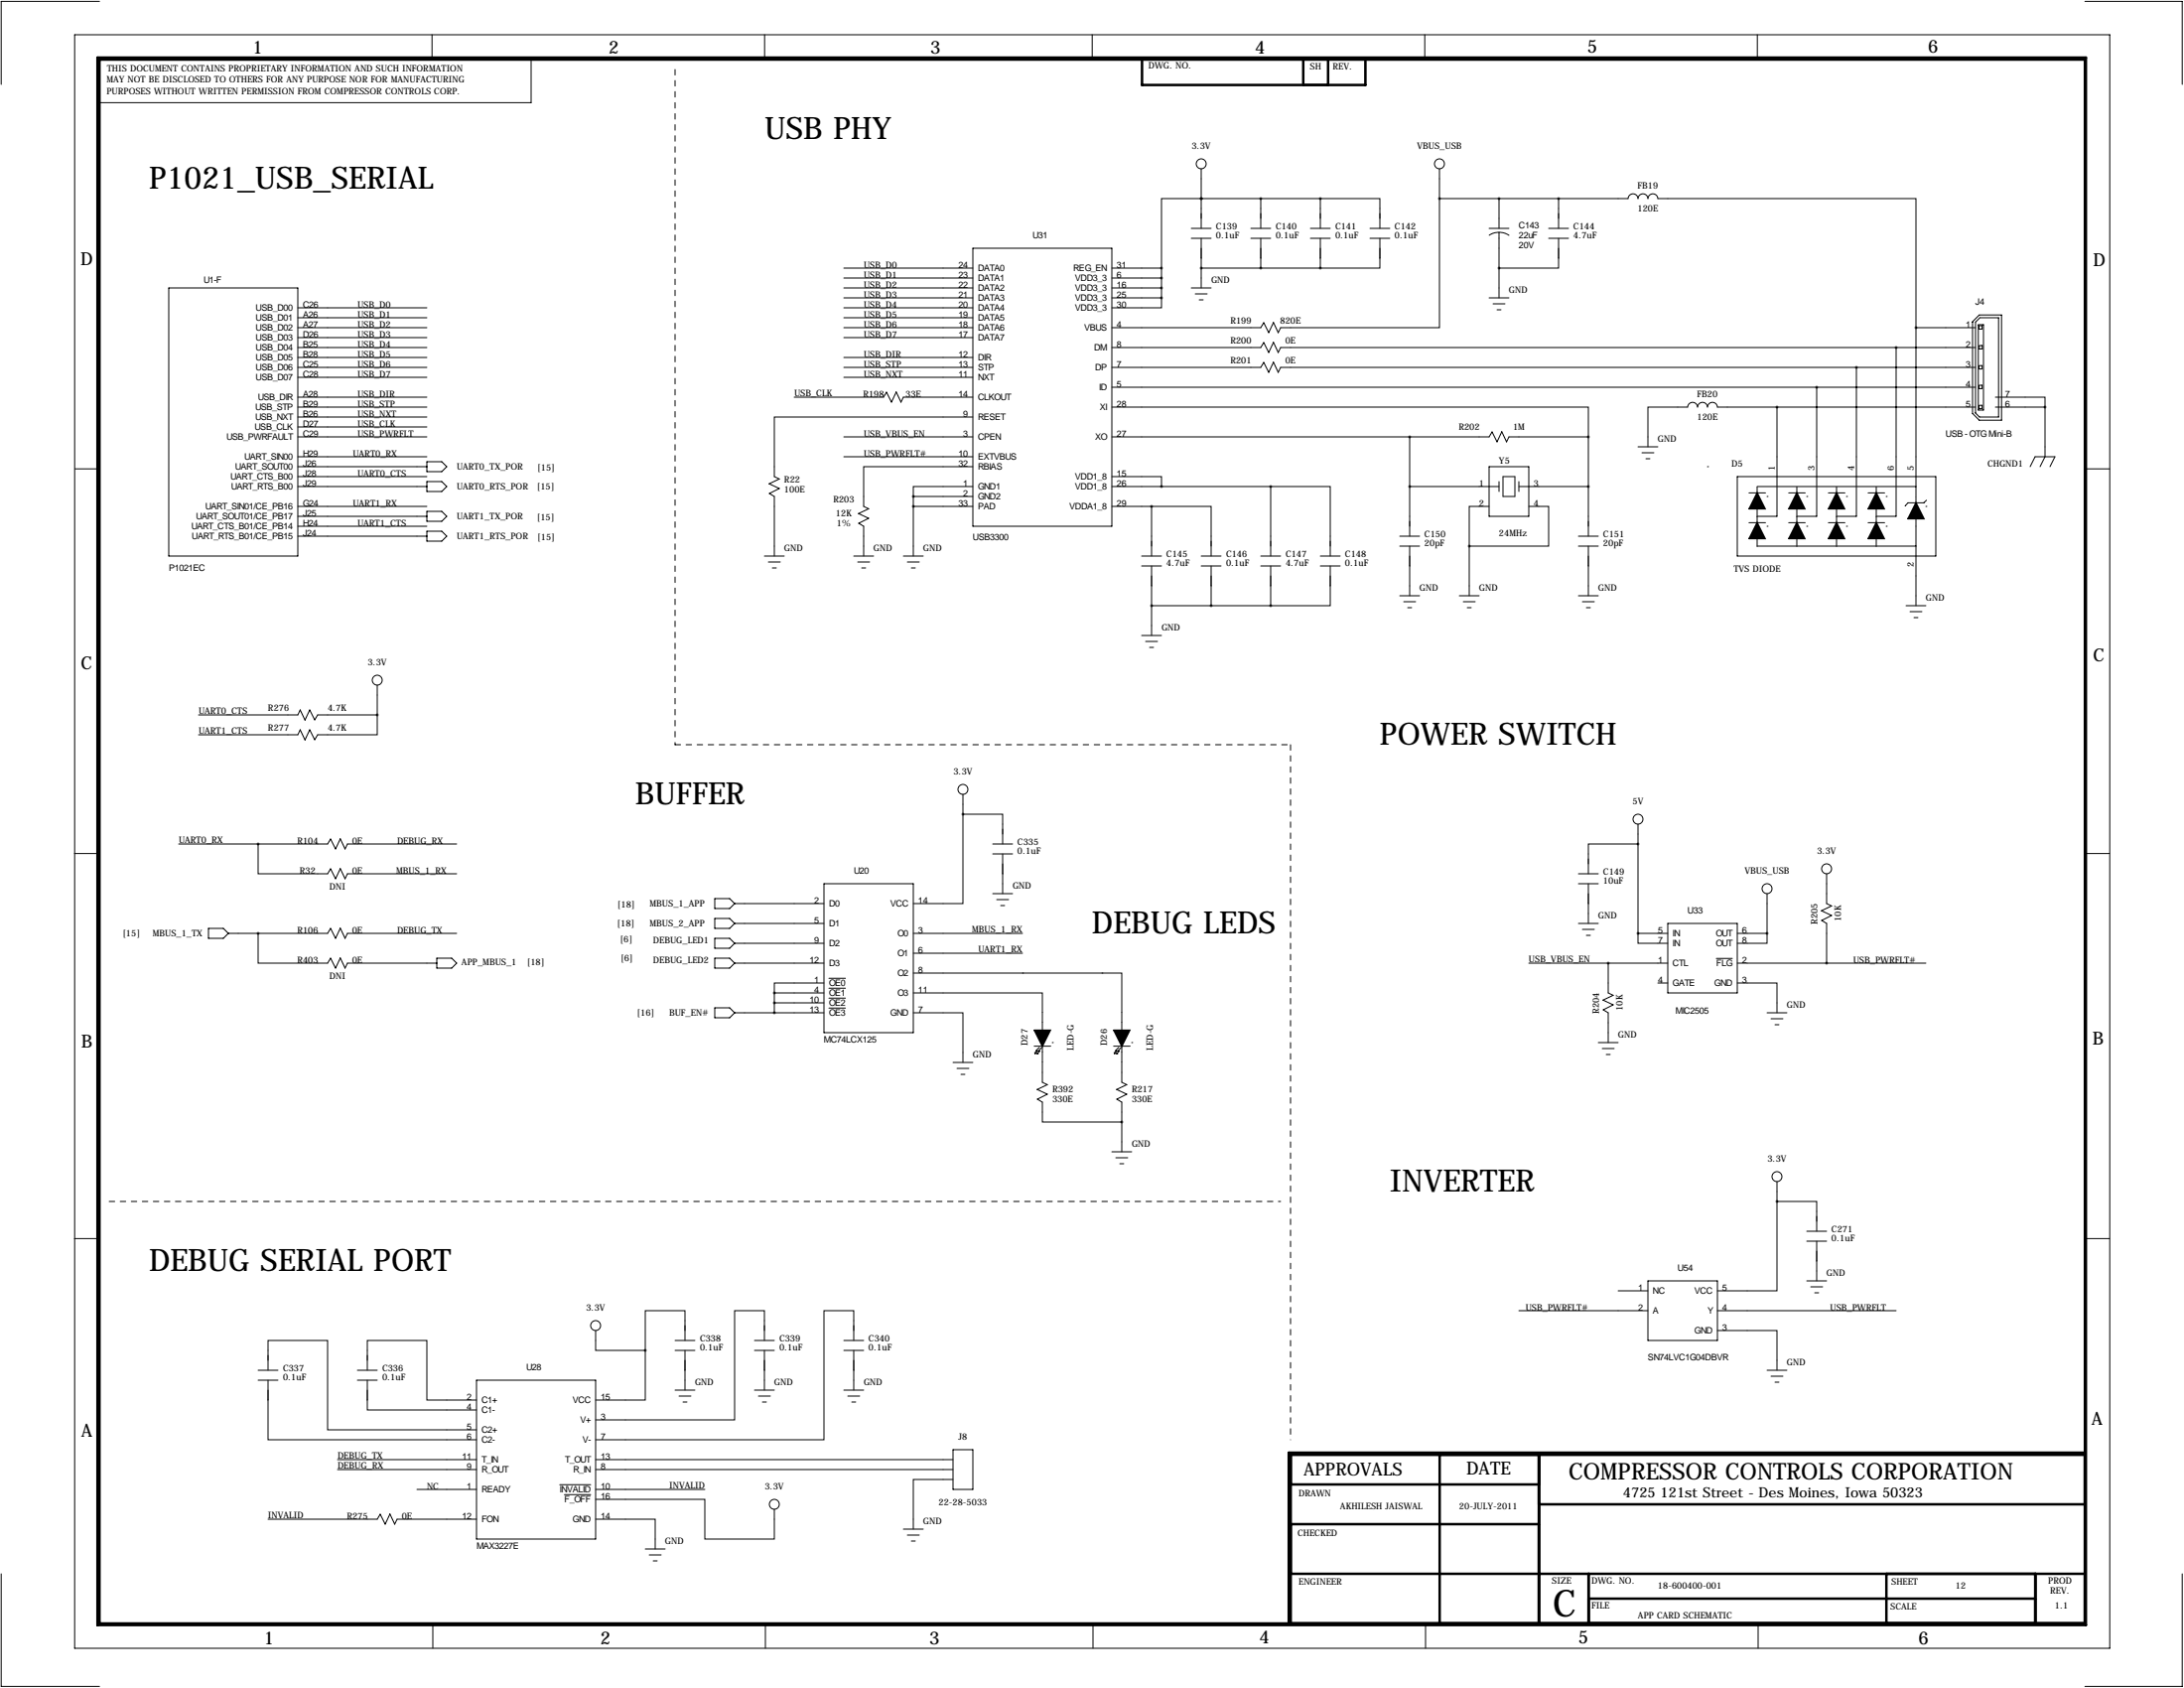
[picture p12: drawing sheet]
<svg xmlns="http://www.w3.org/2000/svg" width="559mm" height="432mm" viewBox="0 0 559 432" stroke-linecap="round" stroke-linejoin="round" font-family="sans-serif">
<g fill="none" stroke="#000" stroke-width=".25">
<path d="M19.1 8.9h520.7v412.7h-520.7zM25.5 .4h-25.2v21.2M110.5 8.9v6.3M143.1 15.2h-7.2v11.1h-110.9M195.6 8.9v6.3M279.5 8.9v6.3M364.5 8.9v6.3M449.6 8.9v6.3M533.5 .4h24.8v21.2M304.8 58.4h5.1M307.3 50.8h-10.1v17.8M307.3 50.8h.1"/>
<path d="M307.3 43.2v15.2M307.3 50.8h30.5M320 58.4h5.1M322.6 50.8v7.6M335.3 58.4h5.1M337.8 50.8h15.3v7.6M337.8 50.8v7.6M350.5 58.4h5.1M368.3 50.8h48.3a1.27 1.27 0 0 1 1.2-1.2 1.27 1.27 0 0 1 1.3 1.2 1.27 1.27 0 0 1 1.3-1.2 1.27 1.27 0 0 1 1.2 1.2 1.27 1.27 0 0 1 1.3-1.2 1.27 1.27 0 0 1 1.3 1.2h66v33M368.3 50.8v33h-40.6l-.6 1.3-1.3-2.6-1.2 2.6-1.3-2.5-.7 1.2h-38.1M368.3 43.2v7.6M381 58.4h5.1"/>
<path d="M383.5 59.4l-1 .1-1.5 .7M383.5 50.8v7.6M383.5 59.4v16.8M383.5 59.4l1.6 .3 1 .5M396.2 58.4h5.1M398.8 50.8v7.6M43.2 73.7h33v68.5h-33zM76.2 78.7h33M215.9 68.6h33M215.9 71.1h33M215.9 73.7h33M215.9 76.2h33"/>
<path d="M215.9 78.7h33M248.9 63.5h35.6v71.1h-35.6zM284.5 68.6h12.7M284.5 71.1h12.7M284.5 73.7h12.7M284.5 76.2h12.7M297.2 76.2v2.5h-12.7M297.2 68.6v7.6M304.8 73.7h5.1M304.8 61h5.1M305.8 75.2h3.1M306.8 76.7h1"/>
<path d="M307.3 68.6h30.5M307.3 61v12.7M320 61h5.1M322.6 61v7.6M335.3 61h5.1M337.8 61v7.6M350.5 61h5.1M353.1 61v7.6h-15.3M381 76.2h5.1M382 77.7h3.1M383 79.2h1M396.2 61h5.1"/>
<path d="M398.8 61v7.6h-15.3M76.2 83.8h33M76.2 94h33M76.2 88.9h33M76.2 96.5h33M76.2 91.4h33M76.2 81.3h33M76.2 86.4h33M215.9 83.8h33M215.9 94h33M215.9 96.5h33M215.9 91.4h33"/>
<path d="M215.9 81.3h33M215.9 86.4h33M284.5 99.1h221M284.5 94h38.1l.7-1.3 1.3 2.5 1.2-2.5 1.3 2.5 .6-1.2h177.8M284.5 88.9h38.1l.7-1.3 1.3 2.6 1.2-2.6 1.3 2.6 .6-1.3h177.8M464.8 99.1v33h-5.1M475 94v38.1h-5.1M485.1 88.9v43.2h-5M490.2 83.8h15.3M490.2 83.8v43.2M506.2 83.1h1.3v21.8h-1.3v-21.8M506.4 83.3h.7v.9h-.7v-.8"/>
<path d="M506.4 93.5h.7v.9h-.7v-.8M506.4 98.6h.7v.8h-.7v-.7M506.4 80.6h5.7v26.9h-5.7l-1.7-1.7-.1-23.4zM506.4 88.4h.8v.9h-.8v-.8M506.6 81.2l-1.1 1.2-.1 23.2 1.1 1.1h4.9v-25.4h-4.7M19.2 119.9h6.4M76.2 111.8h33M76.2 106.7h33M76.2 116.8h33M76.2 101.6h33M76.2 104.1h33M76.2 119.4h33"/>
<path d="M76.2 109.2h33M109.2 118.1h3.8l1.3 1.3-1.3 1.2h-3.8zM203.2 101.6h22.9l.7-1.3 1.3 2.6 1.2-2.6 1.2 2.6 .6-1.3h17.8M215.9 111.8h33M215.9 116.8h33M248.9 119.4h-27.9v10.1l1.2 .6-2.5 1.3 2.5 1.2-2.5 1.3 1.3 .7v7.6M248.9 106.7h-50.8v15.2l1.3 .6-2.6 1.2 2.6 1.3-2.6 1.2 1.3 .8v15.2M284.5 104.1h121.9v7.7M284.5 111.8h96.5l.8-1.3 1.2 2.5 1.3-2.6 1.2 2.6 .6-1.2h20.3M360.7 111.8v25.4M381 119.4h10.2v12.7h-10.2zM406.4 111.8v25.4"/>
<path d="M419.1 114.3h5.1M420.1 115.8h3.1M421.1 117.3h1M436.9 119.4h.1M454.7 104.1v28h-5.1M505.5 104.1h-66.1a1.27 1.27 0 0 0-1.3-1.2 1.27 1.27 0 0 0-1.2 1.2 1.27 1.27 0 0 0-1.3-1.2 1.27 1.27 0 0 0-1.3 1.2 1.27 1.27 0 0 0-1.2-1.2 1.27 1.27 0 0 0-1.3 1.2h-10.2v10.2M506.4 103.7h.7v.8h-.7v-.7M510.5 101.6h12.7v2.5M510.5 104.1h12.7M519.4 119.4l1.3-2.6h5.1l-1.3 2.6M523.2 104.1v12.7l-1.2 2.6M533.4 119.9h6.4"/>
<path d="M76.2 134.6h33M76.2 124.5h33M76.2 121.9h33M76.2 129.5h33M76.2 132.1h33M76.2 137.2h33M109.2 123.2h3.8l1.3 1.3-1.3 1.2h-3.8zM109.2 130.8h3.8l1.3 1.3-1.3 1.2h-3.8zM109.2 135.9h3.8l1.3 1.3-1.3 1.2h-3.8zM233.7 127h15.2M233.7 129.5h15.2M233.7 127v15.2"/>
<path d="M248.9 124.5h-15.2v2.5M284.5 121.9h12.7v2.6M284.5 124.5h40.6M284.5 129.5h10.1M294.6 129.5h15.3v12.7M294.6 129.5v12.7M325.1 124.5h15.3v17.7M325.1 124.5v17.7M358.1 137.2h5.1M358.1 139.7h5.1M360.7 124.5h22.8M360.7 139.7v12.7"/>
<path d="M375.9 139.7v12.7M381 129.5h-5.1v10.2M383.5 123.2v2.5M384.6 121.9h3v5.1h-3zM388.6 124.5h17.8M388.6 123.2v2.5M391.2 129.5h5v10.2h-20.3M403.9 137.2h5M403.9 139.7h5M406.4 139.7v12.7M444.5 121.9h50.8v20.3h-50.8zM447.5 126.1h4.2"/>
<path d="M447.5 133.7h4.2M449.6 124.5h40.6M449.6 124.6v1.5M449.6 130.1v3.6M449.6 137.8v2M449.6 139.7h40.6M452.1 127h.1M452.1 134.6h.1M457.7 126.1h4.2M457.7 133.7h4.2M459.7 124.6v1.5M459.7 130.1v3.6"/>
<path d="M459.7 137.8v2M462.3 134.6h.1M462.3 127h.1M467.8 126.1h4.2M467.8 133.7h4.2M469.9 124.6v1.5M469.9 130.1v3.6M469.9 137.8v2M472.4 134.6h.1M472.4 127h.1M478 126.1h4.2M478 133.7h4.2"/>
<path d="M480.1 124.6v1.5M480.1 130.1v3.6M480.1 137.8v2M482.6 134.6h.1M482.6 127h.1M488.1 128.6h4.3M488.2 128.6l-.7 .8M490.2 127.1v1.5M490.2 132.1v22.8M492.8 129.5h.1M492.9 128l-.7 .6M195.6 142.2h5.1"/>
<path d="M196.6 143.8h3M197.6 145.3h1M218.4 142.2h5.1M219.5 143.8h3M220.5 145.3h1M231.1 142.2h5.1M232.2 143.8h3M233.2 145.3h1M292.1 142.2h5.1M292.1 144.8h5.1M294.6 144.8v17.8M294.6 154.9h30.5"/>
<path d="M307.3 142.2h5.1M307.3 144.8h5.1M309.9 144.8v10.1M322.6 142.2h5.1M322.6 144.8h5.1M325.1 144.8v10.1M337.8 142.2h5.1M337.8 144.8h5.1M340.4 144.8v10.1h-15.3M358.1 152.4h5.1M359.2 153.9h3M360.2 155.4h1"/>
<path d="M373.4 152.4h5.1M374.4 153.9h3M375.4 155.4h1M403.9 152.4h5M404.9 153.9h3M405.9 155.4h1M487.7 154.9h5.1M488.7 156.5h3M489.7 158h1M96.5 175.3v7.6M292.1 162.6h5.1M293.1 164.1h3.1"/>
<path d="M294.1 165.6h1M50.8 182.9h25.4l.6-1.3 1.2 2.6 1.2-2.6 1.3 2.5 .8-1.2h15.2M96.5 182.9v5.1h-15.2l-.8 1.2-1.3-2.5-1.2 2.6-1.2-2.6-.6 1.3h-25.4M19 218.3h6.5M45.7 215.9h38.1l.8-1.3 1.3 2.6 1.2-2.6 1.2 2.6 .6-1.3h27.9M66 215.9v7.6h17.8l.8-1.3 1.3 2.6 1.2-2.6 1.2 2.6 .6-1.3h27.9M246.4 208.3h10.1v7.6M246.4 208.3v22.8h-12.7M246.4 203.2v5.1M254 215.9h5.1M254 218.4h5.1M256.5 218.4v10.2"/>
<path d="M419.1 215.9h-12.7v7.6M419.1 210.8v28M533.3 218.3h6.4M53.3 237.5h3.8l1.3 1.3-1.3 1.2h-3.8zM58.4 238.8h25.4l.8-1.3 1.3 2.5 1.2-2.6 1.2 2.6 .6-1.2h27.9M66 238.8v7.6h17.8l.8-1.3 1.3 2.5 1.2-2.5 1.2 2.5 .6-1.2h22.9M182.9 229.9h3.8l1.3 1.2-1.3 1.3h-3.8zM182.9 234.9h3.8l1.3 1.3-1.3 1.3h-3.8zM188 236.2h22.8M188 231.1h22.8M210.8 226.1h22.9v38.1h-22.9zM233.7 238.8h27.9"/>
<path d="M254 228.6h5.1M255 230.1h3.1M256 231.6h1M403.9 236.2h5M403.9 223.5h5M403.9 226.1h5M404.9 237.7h3M405.9 239.3h1M406.4 226.1v10.1M419.1 238.8v2.5h7.6M419.1 238.8h7.6M426.7 236.2h17.8v17.8h-17.8z"/>
<path d="M444.5 238.8h7.6M452.1 238.8v2.5h-7.6M452.1 228.6v10.2M467.4 223.5v7.6l1.2 .6-2.6 1.3 2.6 1.2-2.5 1.3 1.3 .7v10.2M111.8 245.1h3.8l1.2 1.3-1.2 1.2h-3.8zM182.9 240h3.8l1.3 1.3-1.3 1.3h-3.8zM182.9 245.1h3.8l1.3 1.3-1.3 1.2h-3.8zM182.9 257.8h3.8l1.3 1.3-1.3 1.2h-3.8zM188 246.4h22.8M188 241.3h22.8M188 259.1h22.8M198.1 254h12.7"/>
<path d="M198.1 256.5h12.7M198.1 254v5.1M210.8 251.5h-12.7v2.5M212.1 252.8h4.2M212.1 250.3h4.2M212.1 255.3h4.2M212.1 257.9h4.2M233.7 259.1h12.7v12.7M233.7 254h33v9.6M233.7 248.9h53.3v14.7M233.7 243.8h27.9M261.6 248.9h.1"/>
<path d="M281.9 248.9h.1M391.2 246.4h35.5M411.5 246.4v7.6l1.2 .6-2.5 1.2 2.5 1.2-2.5 1.3 1.3 .8v7.6M424.2 251.5h2.5M439.1 245.2h4.1M444.5 251.5h10.2v7.6M444.5 246.4h48.3M452.1 259.1h5.1M243.8 271.8h5.1M244.9 273.3h3M245.9 274.8h1M264.6 267.6h4.2"/>
<path d="M264.8 269.5h.3M264.8 269.2v.3M265.4 269.5h.3M265.4 269.2v.3M265.9 267.9l-.9 .9h.4l-.6 .7M266.5 268l-.9 .9h.4l-.6 .6M266.7 267.6v9.3l1.3 .6-2.6 1.2 2.6 1.2-2.6 1.3 1.3 .7v5.1h20.3M269.2 266.7h.1M284.9 267.6h4.3M285.1 269.2v.3M285.1 269.5h.3M285.7 269.5h.3"/>
<path d="M285.7 269.2v.3M286.3 267.9l-1 .9h.5l-.7 .7M286.9 268l-.9 .9h.4l-.7 .6M287 267.6v9.3l1.3 .6-2.6 1.2 2.6 1.2-2.5 1.3 1.2 .7v12.7M289.6 266.7h.1M408.9 266.7h5.1M410 268.2h3M411 269.7h1M453.1 260.6h3.1M454.2 262.1h1M284.5 294.6h5.1M285.5 296.2h3"/>
<path d="M286.5 297.7h1M19 316.8h6.5M454.7 307.3v22.9h-15.3M454.7 307.3h10.1v7.7M454.7 302.3v5M462.3 315h5.1M462.3 317.5h5.1M464.8 317.5v10.2M533.3 316.8h6.4M388.6 335.3h33M414 330.2h7.6M421.6 327.7h17.8v15.2h-17.8z"/>
<path d="M439.4 335.3h45.7M462.3 327.7h5.1M463.3 329.2h3M464.3 330.7h1M66 353.1h5.1M66 350.5h5.1M68.6 353.1v15.2h53.3M68.6 350.5v-7.6h15.2v22.9h38.1M91.4 353.1h5.1M91.4 350.5h5.1M94 353.1v7.6h27.9M94 350.5v-7.6h15.2v15.2h12.7"/>
<path d="M121.9 353.1h30.5v40.6h-30.5zM152.4 340.4v5h12.7M165.1 345.4v12.7h-12.7M172.7 342.9h5.1M172.7 345.4h5.1M172.7 355.6h5.1M173.7 357.1h3.1M174.8 358.6h1M175.3 342.9v-7.6h-10.2v10.1M175.3 345.4v10.2M193 342.9h5.1M193 345.4h5.1"/>
<path d="M193 355.6h5.1M194.1 357.1h3M195.1 358.6h1M195.6 342.9v-7.6h-7.6v27.9h-35.6M195.6 345.4v10.2M215.9 342.9h5.1M215.9 345.4h5.1M215.9 355.6h5.1M216.9 357.1h3.1M217.9 358.6h1M218.4 342.9v-7.6h-7.6v33h-58.4M218.4 345.4v10.2"/>
<path d="M439.4 340.4h15.3v10.1M452.1 350.5h5.1M453.1 352h3.1M454.2 353.6h1M86.4 375.9h35.5M86.4 373.4h35.5M143.2 379.8h7.9M152.4 375.9h91.4M152.4 373.4h91.4M243.8 378.5h-10.1v12.7M243.8 370.8h5.1v10.2h-5.1zM68.6 388.6h27.9l.8-1.3 1.3 2.6 1.2-2.6 1.2 2.6 .6-1.3h20.3"/>
<path d="M106.7 381h15.2M144.4 382.3h6.7M152.4 388.6h15.2v7.6M152.4 383.5h27.9v10.2h17.8v-7.6M152.4 381h27.9M165.1 396.2h5.1M166.1 397.8h3.1M167.1 399.3h1M231.1 391.2h5.1M232.2 392.7h3M233.2 394.2h1M.3 402.6v28.8h25.2"/>
<path d="M110.7 415.3v6.3M195.8 415.3v6.3M279.7 415.3v6.3M364.7 415.3v6.3M449.8 415.3v6.3M558.3 402.6v28.8h-24.8"/>
<circle cx="307.3" cy="41.9" r="1.27"/>
<circle cx="368.3" cy="41.9" r="1.27"/>
<circle cx="96.5" cy="174" r="1.27"/>
<circle cx="246.4" cy="201.9" r="1.27"/>
<circle cx="419.1" cy="209.5" r="1.27"/>
<circle cx="452.1" cy="227.3" r="1.27"/>
<circle cx="467.4" cy="222.2" r="1.27"/>
<circle cx="454.7" cy="301" r="1.27"/>
<circle cx="152.4" cy="339.1" r="1.27"/>
<circle cx="198.1" cy="384.8" r="1.27"/>
</g>
<g fill="none" stroke="#000" stroke-width=".63">
<path d="M24.9 14.7h508.8v401h-508.8zM25.5 15.2h508v400.1h-508zM292.2 15h57.2v6.7h-57.2zM333.5 21.7v-6.7h6.3v6.7M330.3 379.7h63.5M368.4 372.1v43.2M393.8 372.1v43.2M533.5 372.1h-203.2v43.2M533.5 371.6h-203.8v43.7M330.3 389.9h63.5M393.8 384.8h139.7M330.3 402.6h203.2"/>
<path d="M406.5 402.6v12.7M406.5 408.9h114.3M482.7 402.6v12.7M520.8 402.6v12.7"/>
</g>
<path d="M172.7 17.8v172.7M172.7 190.5h157.5M330.2 190.5v177.8M27.9 307.3h299.8" fill="none" stroke="#000" stroke-width=".25" stroke-dasharray="1.4 1.4"/>
<path d="M449.6 126.1l2 4h-4.1zM449.6 133.7l2 4.1h-4.1zM459.7 133.7l2.1 4.1h-4.1zM459.7 126.1l2.1 4h-4.1zM469.9 133.7l2 4.1h-4zM469.9 126.1l2 4h-4zM480.1 133.7l2 4.1h-4.1zM480.1 126.1l2 4h-4.1zM490.2 128.6l2.1 4.1h-4.1zM264.7 263.6h4l-2 4zM285 263.6h4.1l-2.1 4z" fill="#000" stroke="#000" stroke-width=".38"/>
<path d="M307.3 50.8a.05 .05 0 0 0 .1 0 .05 .05 0 0 0-.1 0zM307.3 68.6a.05 .05 0 0 0 .1 0 .05 .05 0 0 0-.1 0zM307.3 50.8a.05 .05 0 0 0 .1 0 .05 .05 0 0 0-.1 0zM383.5 50.8a.05 .05 0 0 0 .1 0 .05 .05 0 0 0-.1 0zM383.5 68.6a.05 .05 0 0 0 .1 0 .05 .05 0 0 0-.1 0zM294.6 129.5a.05 .05 0 0 0 .1 0 .05 .05 0 0 0-.1 0zM294.6 154.9a.05 .05 0 0 0 .1 0 .05 .05 0 0 0-.1 0zM467.3 246.4a.05 .05 0 0 0 .1 0 .05 .05 0 0 0-.1 0zM485.1 88.9a.05 .05 0 0 0 .1 0 .05 .05 0 0 0-.1 0zM454.6 104.1a.05 .05 0 0 0 .1 0 .05 .05 0 0 0-.1 0zM454.6 307.3a.05 .05 0 0 0 .1 0 .05 .05 0 0 0-.1 0zM66 215.9a.05 .05 0 0 0 .1 0 .05 .05 0 0 0-.1 0zM66 238.8a.05 .05 0 0 0 .1 0 .05 .05 0 0 0-.1 0zM523.2 104.1a.05 .05 0 0 0 .1 0 .05 .05 0 0 0-.1 0z" fill="#000" stroke="#000" stroke-width=".63"/>
<text font-size="9.6" x="397.3" y="413.5">C</text>
<g font-size="7.9">
<text x="195.6" y="35.6">USB PHY</text>
<text x="38.1" y="48.3">P1021_USB_SERIAL</text>
<text x="353.1" y="190.5">POWER SWITCH</text>
<text x="162.6" y="205.7">BUFFER</text>
<text x="279.4" y="238.8">DEBUG LEDS</text>
<text x="355.6" y="304.8">INVERTER</text>
<text x="38.1" y="325.1">DEBUG SERIAL PORT</text>
</g>
<text font-size="5.9" x="401.4" y="378.6">COMPRESSOR CONTROLS CORPORATION</text>
<g font-size="4.6">
<text x="64.6" y="13.7">1</text>
<text x="155.8" y="13.7">2</text>
<text x="238" y="13.7">3</text>
<text x="321.1" y="13.7">4</text>
<text x="406.1" y="13.5">5</text>
<text x="493.3" y="13.5">6</text>
<text x="20.6" y="67.9">D</text>
<text x="535.6" y="68.1">D</text>
<text x="20.7" y="171.1">C</text>
<text x="535.5" y="169.2">C</text>
<text x="20.8" y="268.1">B</text>
<text x="535.4" y="267.2">B</text>
<text x="535.2" y="364.5">A</text>
<text x="20.8" y="367.5">A</text>
<text x="333.6" y="377.4">APPROVALS</text>
<text x="375.2" y="377.2">DATE</text>
<text x="67.5" y="420.6">1</text>
<text x="153.6" y="420.6">2</text>
<text x="237.8" y="420.6">3</text>
<text x="322.2" y="420.5">4</text>
<text x="403.9" y="420.4">5</text>
<text x="490.9" y="420.6">6</text>
</g>
<text font-size="3.6" x="415.3" y="383">4725 121st Street - Des Moines, Iowa 50323</text>
<g font-size="2.3">
<text x="293.8" y="17.6">DWG. NO.</text>
<text x="335.2" y="17.7">SH</text>
<text x="341" y="17.7">REV.</text>
<text x="27.3" y="21.1">MAY NOT BE DISCLOSED TO OTHERS FOR ANY PURPOSE NOR FOR MANUFACTURING</text>
<text x="27.4" y="18.3">THIS DOCUMENT CONTAINS PROPRIETARY INFORMATION AND SUCH INFORMATION</text>
<text x="27.3" y="24.2">PURPOSES WITHOUT WRITTEN PERMISSION FROM COMPRESSOR CONTROLS CORP.</text>
<text x="304.9" y="38.1">3.3V</text>
<text x="362.6" y="38.1">VBUS_USB</text>
<text x="419" y="48.3">FB19</text>
<text x="311.1" y="58.7">C139</text>
<text x="326.4" y="58.7">C140</text>
<text x="341.6" y="58.7">C141</text>
<text x="356.9" y="58.7">C142</text>
<text x="388.6" y="58.4">C143</text>
<text x="402.6" y="58.7">C144</text>
<text x="419" y="54.1">120E</text>
<text x="264.2" y="61">U31</text>
<text x="311.1" y="61">0.1uF</text>
<text x="326.4" y="61">0.1uF</text>
<text x="341.6" y="61">0.1uF</text>
<text x="356.9" y="61">0.1uF</text>
<text x="388.6" y="61">22uF</text>
<text x="388.6" y="63.5">20V</text>
<text x="402.6" y="61">4.7uF</text>
<text x="221" y="68.6">USB_D0</text>
<text x="221" y="71.1">USB_D1</text>
<text x="245.3" y="68.6">24</text>
<text x="245.3" y="71.1">23</text>
<text x="250.2" y="69.3">DATA0</text>
<text x="250.2" y="71.9">DATA1</text>
<text x="274.6" y="69.3">REG_EN</text>
<text x="275" y="71.9">VDD3_3</text>
<text x="285.7" y="68.6">31</text>
<text x="285.7" y="71.1">6</text>
<text x="52.1" y="72.4">U1-F</text>
<text x="221" y="73.7">USB_D2</text>
<text x="221" y="76.2">USB_D3</text>
<text x="245.3" y="73.7">22</text>
<text x="245.3" y="76.2">21</text>
<text x="250.2" y="74.4">DATA2</text>
<text x="250.2" y="77">DATA3</text>
<text x="275" y="74.4">VDD3_3</text>
<text x="275" y="77">VDD3_3</text>
<text x="285.7" y="73.7">16</text>
<text x="285.7" y="76.2">25</text>
<text x="309.9" y="72.4">GND</text>
<text x="386.1" y="74.9">GND</text>
<text x="505.5" y="78">J4</text>
<text x="65.4" y="82">USB_D01</text>
<text x="65.4" y="79.5">USB_D00</text>
<text x="77.5" y="83.8">A27</text>
<text x="77.5" y="81.3">A26</text>
<text x="77.5" y="78.7">C26</text>
<text x="91.4" y="78.7">USB_D0</text>
<text x="91.4" y="81.3">USB_D1</text>
<text x="91.4" y="83.8">USB_D2</text>
<text x="221" y="78.7">USB_D4</text>
<text x="221" y="81.3">USB_D5</text>
<text x="221" y="83.8">USB_D6</text>
<text x="245.3" y="78.7">20</text>
<text x="245.3" y="81.3">19</text>
<text x="245.3" y="83.8">18</text>
<text x="250.2" y="79.5">DATA4</text>
<text x="250.2" y="82">DATA5</text>
<text x="275" y="79.5">VDD3_3</text>
<text x="285.7" y="83.8">4</text>
<text x="285.7" y="78.7">30</text>
<text x="314.8" y="82.9">R199</text>
<text x="327.6" y="82.9">820E</text>
<text x="503" y="83.8">1</text>
<text x="65.4" y="89.7">USB_D04</text>
<text x="65.4" y="87.1">USB_D03</text>
<text x="65.4" y="84.6">USB_D02</text>
<text x="77.5" y="88.9">B25</text>
<text x="77.5" y="86.4">D26</text>
<text x="91.4" y="86.4">USB_D3</text>
<text x="91.4" y="88.9">USB_D4</text>
<text x="221" y="86.4">USB_D7</text>
<text x="245.3" y="86.4">17</text>
<text x="250.2" y="84.6">DATA6</text>
<text x="250.2" y="87.1">DATA7</text>
<text x="277.4" y="84.6">VBUS</text>
<text x="279.9" y="89.7">DM</text>
<text x="285.7" y="88.9">8</text>
<text x="314.8" y="88">R200</text>
<text x="328.9" y="88">0E</text>
<text x="503" y="88.9">2</text>
<text x="65.4" y="94.7">USB_D06</text>
<text x="65.4" y="92.2">USB_D05</text>
<text x="77.5" y="94">C25</text>
<text x="77.5" y="91.4">B28</text>
<text x="91.4" y="91.4">USB_D5</text>
<text x="91.4" y="94">USB_D6</text>
<text x="221" y="91.4">USB_DIR</text>
<text x="221" y="94">USB_STP</text>
<text x="245.3" y="91.4">12</text>
<text x="245.3" y="94">13</text>
<text x="250.2" y="92.2">DIR</text>
<text x="250.2" y="94.7">STP</text>
<text x="280.2" y="94.7">DP</text>
<text x="285.7" y="94">7</text>
<text x="314.8" y="93.1">R201</text>
<text x="328.9" y="93.1">0E</text>
<text x="503" y="94">3</text>
<text x="65.4" y="97.3">USB_D07</text>
<text x="77.5" y="101.6">A28</text>
<text x="77.5" y="96.5">C28</text>
<text x="91.4" y="96.5">USB_D7</text>
<text x="91.4" y="101.6">USB_DIR</text>
<text x="203.2" y="101.3">USB_CLK</text>
<text x="220.8" y="101.6">R198</text>
<text x="221" y="96.5">USB_NXT</text>
<text x="231.7" y="101.6">33E</text>
<text x="245.3" y="96.5">11</text>
<text x="245.3" y="101.6">14</text>
<text x="250.2" y="97.3">NXT</text>
<text x="281.2" y="99.8">ID</text>
<text x="285.7" y="99.1">5</text>
<text x="434.2" y="101.6">FB20</text>
<text x="503" y="99.1">4</text>
<text x="513.1" y="101.6">7</text>
<text x="65.3" y="107.4">USB_NXT</text>
<text x="65.3" y="104.9">USB_STP</text>
<text x="66" y="102.4">USB_DIR</text>
<text x="77.5" y="106.7">B26</text>
<text x="77.5" y="104.1">B29</text>
<text x="91.4" y="104.1">USB_STP</text>
<text x="91.4" y="106.7">USB_NXT</text>
<text x="246.5" y="106.7">9</text>
<text x="250.2" y="107.4">RESET</text>
<text x="250.2" y="102.4">CLKOUT</text>
<text x="281.4" y="104.9">XI</text>
<text x="285.7" y="104.1">28</text>
<text x="434.2" y="107.5">120E</text>
<text x="503" y="104.1">5</text>
<text x="513.1" y="104.1">6</text>
<text x="57.9" y="112.5">USB_PWRFAULT</text>
<text x="65.2" y="110">USB_CLK</text>
<text x="77.5" y="111.8">C29</text>
<text x="77.5" y="109.2">D27</text>
<text x="91.4" y="109.2">USB_CLK</text>
<text x="91.4" y="111.8">USB_PWRFLT</text>
<text x="221" y="111.8">USB_VBUS_EN</text>
<text x="246.5" y="111.8">3</text>
<text x="250.2" y="112.5">CPEN</text>
<text x="280.2" y="112.5">XO</text>
<text x="285.7" y="111.8">27</text>
<text x="373.2" y="110">R202</text>
<text x="387.1" y="110">1M</text>
<text x="424.2" y="113">GND</text>
<text x="497.8" y="111.8">USB - OTG Mini-B</text>
<text x="62.5" y="117.6">UART_SIN00</text>
<text x="77.5" y="119.4">J26</text>
<text x="77.5" y="116.8">H29</text>
<text x="90.3" y="116.8">UART0_RX</text>
<text x="221" y="116.8">USB_PWRFLT#</text>
<text x="245.3" y="116.8">10</text>
<text x="245.3" y="119.4">32</text>
<text x="250.2" y="117.6">EXTVBUS</text>
<text x="383.5" y="118.6">Y5</text>
<text x="443.1" y="119.4">D5</text>
<text x="508.5" y="119.4">CHGND1</text>
<text x="59" y="122.7">UART_CTS_B00</text>
<text x="59.1" y="125.2">UART_RTS_B00</text>
<text x="60.2" y="120.1">UART_SOUT00</text>
<text x="77.5" y="121.9">J28</text>
<text x="77.5" y="124.5">J29</text>
<text x="91.4" y="121.9">UART0_CTS</text>
<text x="116.8" y="125.3">UART0_RTS_POR</text>
<text x="116.8" y="120.2">UART0_TX_POR</text>
<text x="137.4" y="125.3">[15]</text>
<text x="137.5" y="120.4">[15]</text>
<text x="200.7" y="123.5">R22</text>
<text x="246.5" y="124.5">1</text>
<text x="250.2" y="125.2">GND1</text>
<text x="250.2" y="120.1">RBIAS</text>
<text x="275" y="122.7">VDD1_8</text>
<text x="275" y="125.2">VDD1_8</text>
<text x="285.7" y="121.9">15</text>
<text x="285.7" y="124.5">26</text>
<text x="378.4" y="124.5">1</text>
<text x="392.4" y="124.5">3</text>
<text x="454.2" y="120.4" transform="rotate(-90 454.2 120.4)">1</text>
<text x="464.3" y="120.4" transform="rotate(-90 464.3 120.4)">3</text>
<text x="474.5" y="120.4" transform="rotate(-90 474.5 120.4)">4</text>
<text x="484.6" y="120.4" transform="rotate(-90 484.6 120.4)">6</text>
<text x="489.7" y="120.4" transform="rotate(-90 489.7 120.4)">5</text>
<text x="52.5" y="130.3">UART_SIN01/CE_PB16</text>
<text x="77.5" y="129.5">G24</text>
<text x="90.3" y="129.5">UART1_RX</text>
<text x="200.7" y="126.1">100E</text>
<text x="213.2" y="128.6">R203</text>
<text x="245.3" y="129.5">33</text>
<text x="246.5" y="127">2</text>
<text x="250.2" y="127.8">GND2</text>
<text x="250.2" y="130.3">PAD</text>
<text x="273.6" y="130.3">VDDA1_8</text>
<text x="285.7" y="129.5">29</text>
<text x="378.4" y="129.5">2</text>
<text x="392.4" y="129.5">4</text>
<text x="49" y="135.4">UART_CTS_B01/CE_PB14</text>
<text x="49.1" y="137.9">UART_RTS_B01/CE_PB15</text>
<text x="50.2" y="132.8">UART_SOUT01/CE_PB17</text>
<text x="77.5" y="132.1">J25</text>
<text x="77.5" y="134.6">H24</text>
<text x="77.5" y="137.2">J24</text>
<text x="91.4" y="134.6">UART1_CTS</text>
<text x="116.8" y="132.9">UART1_TX_POR</text>
<text x="116.8" y="138">UART1_RTS_POR</text>
<text x="137.4" y="133">[15]</text>
<text x="213.9" y="132.1">12K</text>
<text x="214.1" y="134.6">1%</text>
<text x="364.5" y="137.4">C150</text>
<text x="383.5" y="137.2">24MHz</text>
<text x="410.2" y="137.4">C151</text>
<text x="137.5" y="138.1">[15]</text>
<text x="200.7" y="141">GND</text>
<text x="223.5" y="141">GND</text>
<text x="236.2" y="141">GND</text>
<text x="248.9" y="138.2">USB3300</text>
<text x="298.4" y="142.5">C145</text>
<text x="313.7" y="142.5">C146</text>
<text x="328.9" y="142.5">C147</text>
<text x="344.2" y="142.5">C148</text>
<text x="364.5" y="139.8">20pF</text>
<text x="410.2" y="139.8">20pF</text>
<text x="43.2" y="146.1">P1021EC</text>
<text x="298.4" y="144.9">4.7uF</text>
<text x="313.7" y="144.9">0.1uF</text>
<text x="328.9" y="144.9">4.7uF</text>
<text x="344.2" y="144.9">0.1uF</text>
<text x="443.6" y="146.4">TVS DIODE</text>
<text x="489.7" y="145.1" transform="rotate(-90 489.7 145.1)">2</text>
<text x="363.2" y="151.1">GND</text>
<text x="378.5" y="151.1">GND</text>
<text x="408.9" y="151.1">GND</text>
<text x="492.8" y="153.7">GND</text>
<text x="297.2" y="161.3">GND</text>
<text x="94.1" y="170.2">3.3V</text>
<text x="50.8" y="182.6">UART0_CTS</text>
<text x="68.6" y="182">R276</text>
<text x="83.8" y="182">4.7K</text>
<text x="50.8" y="187.7">UART1_CTS</text>
<text x="68.6" y="187">R277</text>
<text x="83.8" y="187">4.7K</text>
<text x="243.9" y="198.1">3.3V</text>
<text x="417.7" y="205.7">5V</text>
<text x="45.7" y="215.6">UART0_RX</text>
<text x="76" y="215.9">R104</text>
<text x="90.1" y="215.9">0E</text>
<text x="101.6" y="215.9">DEBUG_RX</text>
<text x="260.3" y="216.2">C335</text>
<text x="260.3" y="218.5">0.1uF</text>
<text x="464.9" y="218.4">3.3V</text>
<text x="76.7" y="223.5">R32</text>
<text x="84.3" y="227.7">DNI</text>
<text x="90.1" y="223.5">0E</text>
<text x="101.4" y="223.5">MBUS_1_RX</text>
<text x="218.4" y="223.5">U20</text>
<text x="259.1" y="227.3">GND</text>
<text x="410.2" y="223.8">C149</text>
<text x="410.2" y="226.1">10uF</text>
<text x="446.4" y="223.5">VBUS_USB</text>
<text x="158" y="232">[18]</text>
<text x="166.2" y="231.9">MBUS_1_APP</text>
<text x="208.4" y="231.1">2</text>
<text x="212.1" y="231.9">D0</text>
<text x="227.8" y="231.9">VCC</text>
<text x="234.9" y="231.1">14</text>
<text x="431.8" y="233.7">U33</text>
<text x="31.3" y="239.4">[15]</text>
<text x="39" y="239.6">MBUS_1_TX</text>
<text x="76" y="238.8">R106</text>
<text x="90.1" y="238.8">0E</text>
<text x="101.6" y="238.8">DEBUG_TX</text>
<text x="157.9" y="237">[18]</text>
<text x="166.2" y="237">MBUS_2_APP</text>
<text x="208.4" y="236.2">5</text>
<text x="212.1" y="237">D1</text>
<text x="229.6" y="239.5">O0</text>
<text x="234.9" y="238.8">3</text>
<text x="248.7" y="238.5">MBUS_1_RX</text>
<text x="408.9" y="234.9">GND</text>
<text x="424.3" y="238.8">5</text>
<text x="428" y="239.5">IN</text>
<text x="439" y="239.5">OUT</text>
<text x="445.8" y="238.8">6</text>
<text x="465" y="236.4" transform="rotate(-90 465 236.4)">R205</text>
<text x="471.1" y="235.7" transform="rotate(-90 471.1 235.7)">10K</text>
<text x="158.6" y="241">[6]</text>
<text x="158.8" y="246">[6]</text>
<text x="167.1" y="241.3">DEBUG_LED1</text>
<text x="208.4" y="241.3">9</text>
<text x="212.1" y="242.1">D2</text>
<text x="229.6" y="244.6">O1</text>
<text x="234.9" y="243.8">6</text>
<text x="250.3" y="243.6">UART1_RX</text>
<text x="424.3" y="241.3">7</text>
<text x="428" y="242.1">IN</text>
<text x="439" y="242.1">OUT</text>
<text x="445.8" y="241.3">8</text>
<text x="76" y="246.4">R403</text>
<text x="84.3" y="250.5">DNI</text>
<text x="90.1" y="246.4">0E</text>
<text x="118.1" y="246.9">APP_MBUS_1</text>
<text x="134.8" y="246.9">[18]</text>
<text x="167.1" y="246.4">DEBUG_LED2</text>
<text x="207.2" y="246.4">12</text>
<text x="208.4" y="251.5">1</text>
<text x="212.1" y="247.1">D3</text>
<text x="229.6" y="249.7">O2</text>
<text x="234.9" y="248.9">8</text>
<text x="391.2" y="246.1">USB_VBUS_EN</text>
<text x="424.3" y="246.4">1</text>
<text x="424.3" y="251.5">4</text>
<text x="428" y="247.1">CTL</text>
<text x="439.1" y="247.1">FLG</text>
<text x="445.8" y="251.5">3</text>
<text x="445.8" y="246.4">2</text>
<text x="474.1" y="246.4">USB_PWRFLT#</text>
<text x="207.2" y="256.5">10</text>
<text x="208.4" y="254">4</text>
<text x="212.1" y="254.8">OE1</text>
<text x="212.1" y="252.2">OE0</text>
<text x="212.1" y="257.3">OE2</text>
<text x="229.6" y="254.8">O3</text>
<text x="234.9" y="254">11</text>
<text x="428" y="252.2">GATE</text>
<text x="438.6" y="252.2">GND</text>
<text x="457.2" y="257.8">GND</text>
<text x="163" y="259.8">[16]</text>
<text x="171.2" y="259.9">BUF_EN#</text>
<text x="207.2" y="259.1">13</text>
<text x="212.1" y="259.8">OE3</text>
<text x="227.8" y="259.8">GND</text>
<text x="234.9" y="259.1">7</text>
<text x="409.1" y="259.2" transform="rotate(-90 409.1 259.2)">R204</text>
<text x="415.2" y="258.5" transform="rotate(-90 415.2 258.5)">10K</text>
<text x="428.8" y="259.3">MIC2505</text>
<text x="210.8" y="266.7">MC74LCX125</text>
<text x="262.9" y="267.4" transform="rotate(-90 262.9 267.4)">D27</text>
<text x="274.7" y="268.6" transform="rotate(-90 274.7 268.6)">LED-G</text>
<text x="283.2" y="267.4" transform="rotate(-90 283.2 267.4)">D26</text>
<text x="295" y="268.6" transform="rotate(-90 295 268.6)">LED-G</text>
<text x="414" y="265.4">GND</text>
<text x="248.9" y="270.5">GND</text>
<text x="269.2" y="279.4">R392</text>
<text x="269.2" y="281.9">330E</text>
<text x="289.6" y="279.4">R217</text>
<text x="289.6" y="281.9">330E</text>
<text x="289.6" y="293.4">GND</text>
<text x="452.2" y="297.2">3.3V</text>
<text x="468.6" y="315.2">C271</text>
<text x="468.6" y="317.6">0.1uF</text>
<text x="429.3" y="325.1">U54</text>
<text x="467.4" y="326.4">GND</text>
<text x="150" y="335.3">3.3V</text>
<text x="390.3" y="335.3">USB_PWRFLT#</text>
<text x="419.2" y="330.2">1</text>
<text x="419.2" y="335.3">2</text>
<text x="422.9" y="331">NC</text>
<text x="433.5" y="331">VCC</text>
<text x="440.7" y="335.3">4</text>
<text x="440.7" y="330.2">5</text>
<text x="468.2" y="335.3">USB_PWRFLT</text>
<text x="422.9" y="336">A</text>
<text x="433.5" y="341.1">GND</text>
<text x="437" y="336">Y</text>
<text x="440.7" y="340.4">3</text>
<text x="179.1" y="343.2">C338</text>
<text x="179.1" y="345.5">0.1uF</text>
<text x="199.4" y="343.2">C339</text>
<text x="199.4" y="345.5">0.1uF</text>
<text x="222.2" y="343.2">C340</text>
<text x="222.2" y="345.5">0.1uF</text>
<text x="421.6" y="348">SN74LVC1G04DBVR</text>
<text x="72.4" y="350.8">C337</text>
<text x="72.4" y="353.1">0.1uF</text>
<text x="97.8" y="350.8">C336</text>
<text x="97.8" y="353.1">0.1uF</text>
<text x="134.6" y="350.5">U28</text>
<text x="457.2" y="349.2">GND</text>
<text x="119.5" y="358.1">2</text>
<text x="123.2" y="358.9">C1+</text>
<text x="146.5" y="358.9">VCC</text>
<text x="153.7" y="358.1">15</text>
<text x="177.8" y="354.3">GND</text>
<text x="198.1" y="354.3">GND</text>
<text x="221" y="354.3">GND</text>
<text x="119.5" y="365.8">5</text>
<text x="119.5" y="360.7">4</text>
<text x="123.2" y="361.4">C1-</text>
<text x="148.5" y="364">V+</text>
<text x="153.7" y="363.2">3</text>
<text x="119.5" y="368.3">6</text>
<text x="123.2" y="366.5">C2+</text>
<text x="123.2" y="369.1">C2-</text>
<text x="149" y="369.1">V-</text>
<text x="153.7" y="368.3">7</text>
<text x="245.3" y="368.3">J8</text>
<text x="86.4" y="373.1">DEBUG_TX</text>
<text x="86.4" y="375.7">DEBUG_RX</text>
<text x="118.3" y="373.4">11</text>
<text x="119.5" y="375.9">9</text>
<text x="123.2" y="376.7">R_OUT</text>
<text x="123.2" y="374.1">T_IN</text>
<text x="144.5" y="374.1">T_OUT</text>
<text x="146.7" y="376.7">R_IN</text>
<text x="153.7" y="373.4">13</text>
<text x="153.7" y="375.9">8</text>
<text x="109.2" y="381">NC</text>
<text x="119.5" y="381">1</text>
<text x="123.2" y="381.8">READY</text>
<text x="143.2" y="381.8">INVALID</text>
<text x="153.7" y="381">10</text>
<text x="153.7" y="383.5">16</text>
<text x="171.2" y="380.7">INVALID</text>
<text x="195.7" y="381">3.3V</text>
<text x="332.3" y="382.8">DRAWN</text>
<text x="68.6" y="388.4">INVALID</text>
<text x="88.7" y="388.6">R275</text>
<text x="102.8" y="388.6">0E</text>
<text x="118.3" y="388.6">12</text>
<text x="123.2" y="389.4">FON</text>
<text x="144.4" y="384.3">F_OFF</text>
<text x="146.5" y="389.4">GND</text>
<text x="153.7" y="388.6">14</text>
<text x="236.2" y="389.9">GND</text>
<text x="240.2" y="385.2">22-28-5033</text>
<text x="342.9" y="386.1">AKHILESH JAISWAL</text>
<text x="373.4" y="386.1">20-JULY-2011</text>
<text x="170.2" y="395">GND</text>
<text x="332" y="392.9">CHECKED</text>
<text x="121.9" y="396.2">MAX3227E</text>
<text x="332.3" y="405.4">ENGINEER</text>
<text x="397.1" y="405.1">SIZE</text>
<text x="407.2" y="405.1">DWG. NO.</text>
<text x="424.2" y="406.4">18-600400-001</text>
<text x="483.9" y="405.4">SHEET</text>
<text x="500.4" y="406.4">12</text>
<text x="524.1" y="405.1">PROD</text>
<text x="524.6" y="407.7">REV.</text>
<text x="407.2" y="411.5">FILE</text>
<text x="483.7" y="411.7">SCALE</text>
<text x="525.8" y="411.5">1.1</text>
<text x="419.1" y="414">APP CARD SCHEMATIC</text>
</g>
</svg>
